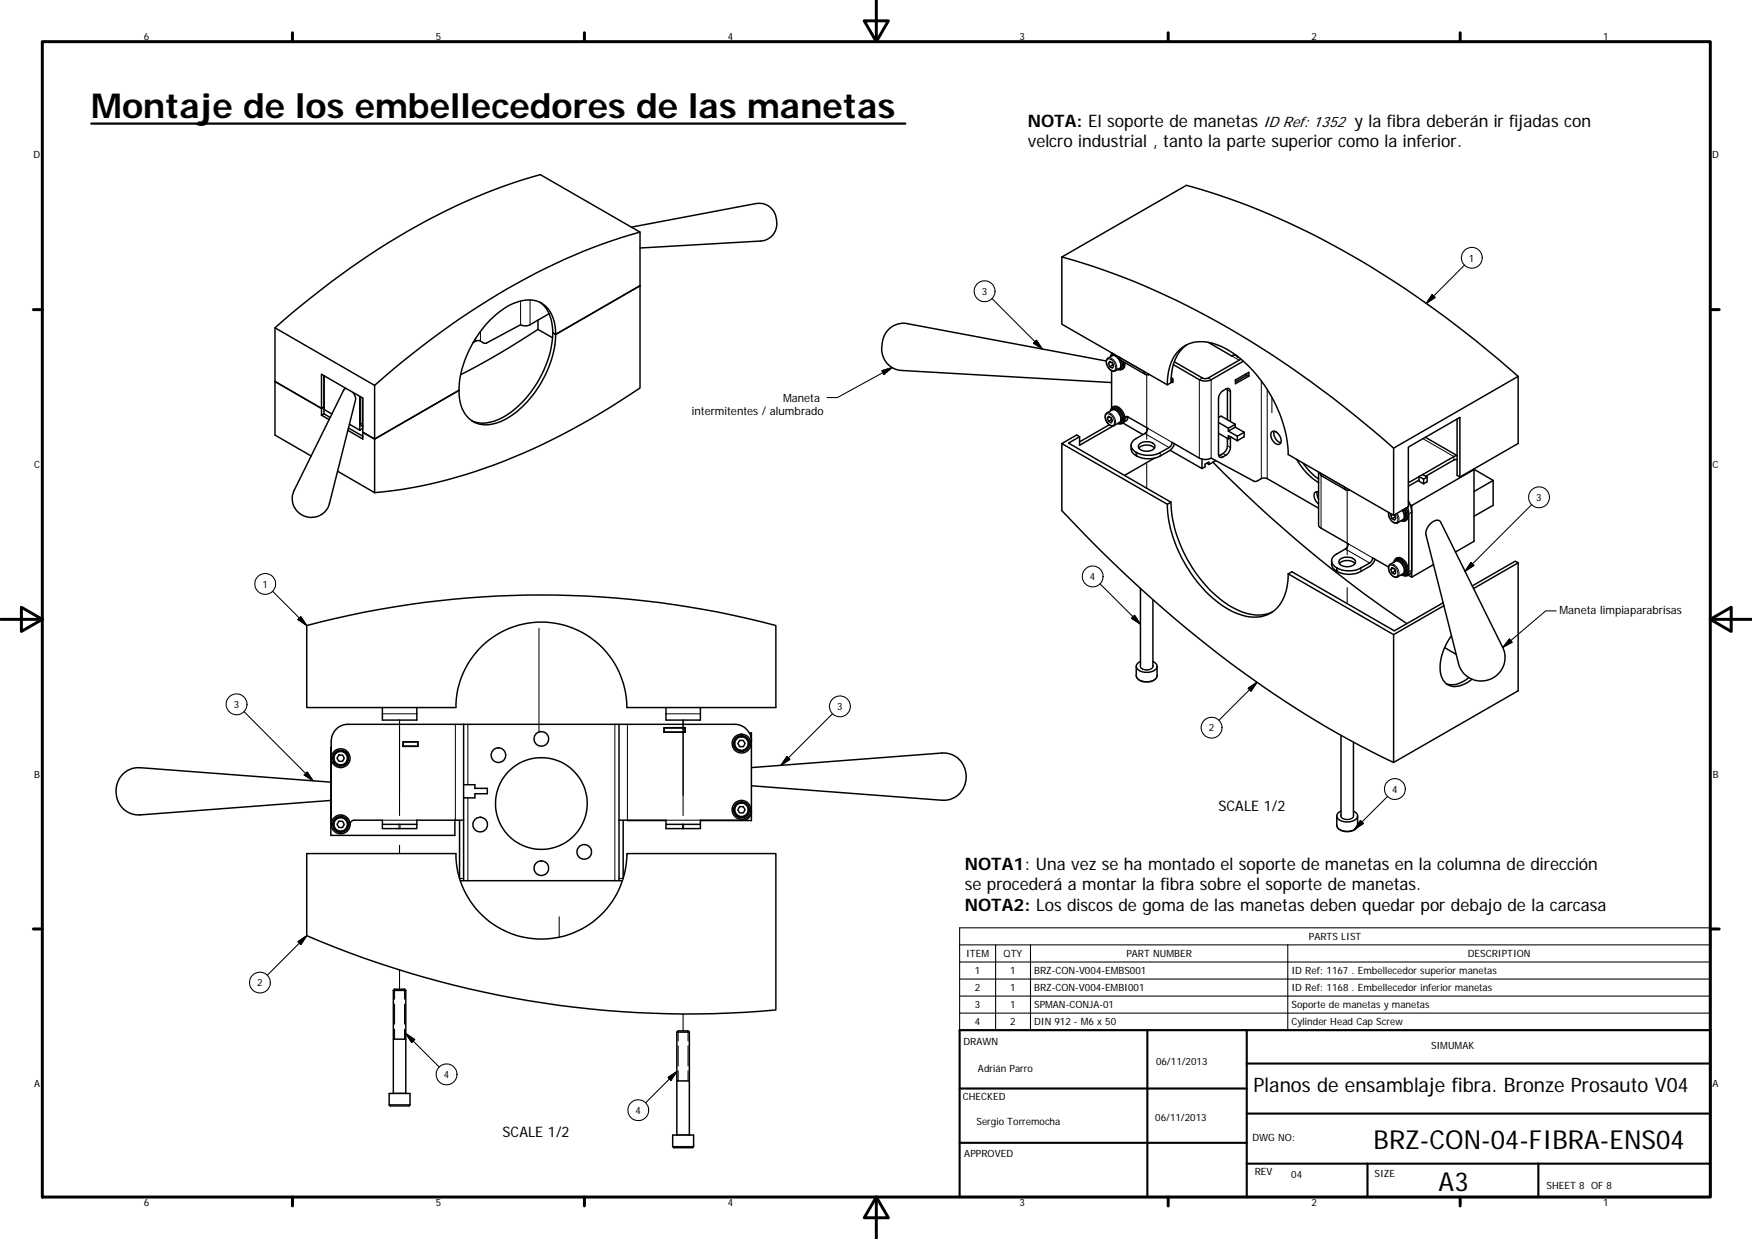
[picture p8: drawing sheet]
<svg xmlns="http://www.w3.org/2000/svg" width="420mm" height="297mm" viewBox="0 0 420 297" stroke-linecap="round" stroke-linejoin="round" font-family="sans-serif">
<g fill="none" stroke="#000" stroke-width=".25">
<path d="M237.9 71.6l12.1 12.1M343.5 70.6l.7 .7-2.2 1.4zM351.2 63.6l-9.2 9.1M211.5 88.9l2.4-.8-1.9 1.7zM213.9 88.1l-13.1 7.2h-2.5M248.5 81.6l1.5 2.1-2.1-1.4zM275 89.8v15.5M305 95.3v3.6M275 111.1v5.9M323.1 117.5v15.5M263.8 140l9.7 9.6M352.8 134.9l.7 .7-2.2 1.4z"/>
<path d="M367.3 121l-16 16M65.4 141.8l8.2 8.2M71.5 148.5l.6-.7 1.5 2.2zM129.3 150.6v25M272.1 147.5l1.4 2.1-2.1-1.4zM323.1 140.9v3.8M362 153.2l.6 .8-2.2 1.2zM373.2 146.5h-2.5l-10.3 8.7M58.5 170.6l16.6 16.6M95.8 172.6v22.9M163.8 172.6v22.9M199.7 171.1l-12.4 12.4"/>
<path d="M299.3 165l2.1-1.4-1.4 2.1zM301.4 163.6l-9.1 9.1M73.7 185.1l1.4 2.1-2.1-1.4zM188.7 181.4l.7 .7-2.1 1.4zM326.3 196.7l.7 .7-2.2 1.4zM332.8 190.9l-8 7.9M95.8 202.6v2M134.1 219.8v4.9M71.5 225.7l2.1-1.4-1.5 2.2zM73.6 224.3l-9.5 9.5M94.6 237.2v2.3M95.8 232.5v4.7"/>
<path d="M97 237.2v2.3M230.1 222.4h180.1v24.6h-180.1zM230.1 226.5h180.1M230.1 230.6h180.1M230.1 234.7h180.1M230.1 238.8h180.1M238.8 226.5v20.5M247.1 226.5v20.5M308.8 226.5v20.5M94.6 240.7v4.8M94.6 246.8v2.3M97 240.7v4.8"/>
<path d="M97 246.8v2.3M97.3 247.8l2.2 1.4-.8 .7zM97.3 247.8l8 8M160.2 258.3l2.1-1.4-1.4 2.1zM162.3 256.9l-7.5 7.5M162.6 247.1v2.5M162.6 250.7v4.8M162.6 256.7v2.4M163.8 243.1v4M165 247.1v2.5M165 250.7v4.8M165 256.7v2.4"/>
<path d="M230.1 242.9h180.1"/>
<circle cx="236.1" cy="69.8" r="2.5"/>
<circle cx="353" cy="61.8" r="2.49"/>
<circle cx="369.1" cy="119.2" r="2.5"/>
<circle cx="63.6" cy="140" r="2.5"/>
<circle cx="262" cy="138.2" r="2.5"/>
<circle cx="56.7" cy="168.9" r="2.5"/>
<circle cx="201.4" cy="169.4" r="2.5"/>
<circle cx="290.6" cy="174.5" r="2.5"/>
<circle cx="334.5" cy="189.2" r="2.5"/>
<circle cx="62.3" cy="235.6" r="2.49"/>
<circle cx="107.1" cy="257.6" r="2.5"/>
<circle cx="153.1" cy="266.2" r="2.51"/>
</g>
<g fill="none" stroke="#000" stroke-width=".36">
<path d="M151.4 54.5l29.9-5.7a4.4 4.4 0 0 1 5 5 4.1 4.1 0 0 1-3.8 4l-29 1.7M153.5 55.6a147 147 0 0 0-45.6 22.5 215 215 0 0 0-18.1 14.3M65.9 78.6l23.9 13.8M129 79l3.5 2M129 76.8v2.2a191.6 191.6 0 0 1-18.5 10.8M129.5 72.5a8.3 8.3 0 0 1 3.1 7.3M131.7 75.2l-4.6 2.7a2.44 2.44 0 0 1-2.2 0l-8.4 4.4-.6-.1a1.66 1.66 0 0 0-2.4-.1M132.6 79.8a25.4 25.4 0 0 1-12.5 20.5 8 8 0 0 1-7 .6M132.6 79.8l.7 .4M254.6 61.6a186.7 186.7 0 0 1 59.9 30 268.9 268.9 0 0 1 19.7 15.8M254.6 61.6v16.1l25.4 14.6 .8-.5a11.2 11.2 0 0 1 3.4-8.8l.5-.4M254.6 61.6l29.9-17.2a183.4 183.4 0 0 1 57.4 28.2 261.9 261.9 0 0 1 22.2 17.6v16.1l-14 8.1"/>
<path d="M65.9 91.5l11.2 6.4 .6-.3M65.9 91.5v12.8l8.7 5M77.1 99.5l1.8 1.1M77.1 99.5v-9.8l9.9 5.7v9.9l-3.6-2.1M77.7 90.1v9.1M77.7 99.2l1.5 .9M77.7 99.2l-.6 .3M77.7 96.5h.1M77.7 90.1v8.1l1.9 1.1M83 93.1l-.6 .4-11.9 24.1a4.5 4.5 0 0 0 2.6 6.2 4.5 4.5 0 0 0 5.9-3.1l6.3-25-.2-.8-.5-.8M86.3 95v8.1M86.4 95.1v6.3l.1 .5 .5 .4"/>
<path d="M86.9 95.4l.1 6.7M89.8 92.4v12.9M110.1 93.6l-20.3 11.7-2.8-1.7M133.3 80.2a25.6 25.6 0 0 1-11.6 20.1 7.8 7.8 0 0 1-8.7 .5 8.2 8.2 0 0 1-2.9-7.2M133.3 80.2l20.2-11.7v24.5a151 151 0 0 1-48.3 22.6l-8.9 1.7-6.5 .8M133.3 80.2l20.2-11.7v-12.9l-23.9-13.7a152.6 152.6 0 0 0-52.4 27.4l-6.8 5.4-4.5 3.9v12.9M133.3 80.2a7.9 7.9 0 0 0-3.9-7.8 9.5 9.5 0 0 0-9.1 2 25.9 25.9 0 0 0-10.2 19.2M265.2 99.2l1.5-.9a2.09 2.09 0 0 1 2 2.7l-1.5 1a1.94 1.94 0 0 1-2.2-2.1zM265.3 86.6l-47.7-9a5.4 5.4 0 0 0-6.2 5.9 5.1 5.1 0 0 0 4.8 5.3l50.4 2.9M265.9 99.8l.6 .4 .3 .8-.3 .4-.6-.4-.4-.8zM266.1 99.9l-.6 .3M266.1 86.7l.7 .3 .3 .8-.3 .5-.7-.4-.3-.8z"/>
<path d="M266.3 85.5a1.13 1.13 0 0 1 1.9 .5 1.75 1.75 0 0 1 .1 2.5h-.2M266.4 86.8l-.6 .3M266.6 84.6v.2M266.6 88.9v8.9M266.6 85.3l-.9 .6a1.83 1.83 0 0 0 .6 2.7l.8 .4 1.3-.6M266.6 98.1a1.48 1.48 0 0 1 2.3 1l.2 .6a.7 .7 0 0 1-.2 1M266.7 87l.1 .5M266.8 97.7a1.93 1.93 0 0 1 2.7 1.4 1.63 1.63 0 0 1-.5 2.4M266.8 84.7l-.5 .7M266.8 87.5l-.7 .4M266.8 87.5h.1M267.2 84.9l-.6 .3"/>
<path d="M268 88.6h.1M268.1 88.5l-.1 .1M268.5 85.7l.3 .7 5.9 3.4M269 86.5a1.39 1.39 0 0 1-.5 2M269.4 86.7a1.22 1.22 0 0 1 .1 1.3 1.22 1.22 0 0 1-1.2 .6h-.2M269.7 86.9a1.28 1.28 0 0 1-.7 1.7M270.5 99.9l4.8 2.8-.3 .8-.3 .3-2.3 1.4a1.74 1.74 0 0 0-1.1 1.7 1.74 1.74 0 0 0 1.3 1.6 6.3 6.3 0 0 0 5.6 0l2.2-1.2 .5-.6 .2-.6 6.5 3.7a3.3 3.3 0 0 0 2.9 0l10.3 5.6h.4l1.7-.8 1 .1 12.3 7.1M270.5 99.9h-.4l-.3 .5M270.5 99.9l-.3 .9-.6 .4M274.4 89.1a.64 .64 0 0 0 .3 .7 .64 .64 0 0 0 .7-.1M280 92.3a10.2 10.2 0 0 1 4.5-9.6 9.9 9.9 0 0 1 9.2 .7 31.6 31.6 0 0 1 14.2 18.8l.7 3 .3 3.8 25.3 14.5 3.5-2v-14.3l12.4-7.1v14.3M280.8 91l.5 .2"/>
<path d="M280.9 90.6l.4 .2v.9l-.5-.3M289.7 82.1l5.7 3.2 .7-.2 .8 .4M294.3 93.1l.1 7.5M296.3 91.1l3.2-1.8v.9l-3.2 1.8zM297.6 86.1l-7.8 4.5-.7 .2-.8-.2-6.7-3.9M298.2 86.6l-7.7 4.4a3.3 3.3 0 0 1-2.9 0l-6.2-3.6M298.8 89.8l.7 .4M298.8 89.7v.4l-2.5 1.4M364.1 90.2l-29.9 17.2v16.1M83.6 102.6l3.4 2M83.8 101.7l2.5 1.4M87 102.7l-.7 .4"/>
<path d="M89.8 105.3v12.8l-8.8-5.1M254.6 106.3v16.1a283.6 283.6 0 0 0 66.5 53.6l5.3 2.9 7.8 3.9 29.9-17.2v-30.7l-.7-.4-10.3 6M258.9 104.7l-.7-.4-3.6 2 25.4 14.6M258.9 104.7l-2.6 1.5 24.5 14.2M266 101.8l-7.1 4.1M266.4 100.1l.2 .5M266.6 100.6l-.7 .4M266.6 100.6h.1M266.9 102.1l-8 4.6v-2M268.8 100.8h.1M268.8 100.6l.1 .1M268.9 100.8l-.3 .6-.5 .1"/>
<path d="M268.9 100.7a2.48 2.48 0 0 0-2.1-2.6l-.5 .4a1.02 1.02 0 0 1 .7-1 1.02 1.02 0 0 1 1.1 .4 2.87 2.87 0 0 1 1.1 3.6l-.4 .1-.7-.1M269.2 100.4v.1M269.2 100.5l-.3 .3M269.2 100.5l-.1 .5-.6 .5M269.3 101.4l4.8 2.8M273.1 107.4a2.71 2.71 0 0 1 3.7 0M273.4 106.4a2.53 2.53 0 0 1 3.6 .5 1.74 1.74 0 0 1-2.2 1.3 1.4 1.4 0 0 1-1.7-1.5zM276.8 109.9l-7.1 4.1M280.6 107.9l7.7 4.4v-2.3M281.7 106.4l-.4 .9-.7 .6-2.4 1.4a5.7 5.7 0 0 1-6.7-.9l-.2-.6v-1M289.4 111l.5 .4M289.9 111.4v-.7l-.9 .6v.6l-.7 .4"/>
<path d="M290.9 110.8a297.9 297.9 0 0 0 46.5 38.7M291.6 110.4l-1.7 1M292.2 100.1l.7-.3 3.3 1.9M292.2 101.3l2.4 1.4M292.2 103.9l2.4 1.3M294.4 105.1v1.8a2.54 2.54 0 0 1-1.8 2.2l-.3 .2M294.6 103.4l2.1 1.2M294.6 102.7v.7M295.1 101v-7.1a.68 .68 0 0 0-.4-.7 .68 .68 0 0 0-.7 .1 2.69 2.69 0 0 0-1.8 2.2v13.4a.65 .65 0 0 0 .3 .7 .65 .65 0 0 0 .8-.1 2.63 2.63 0 0 0 1.8-2.2v-2.3M295.3 104.8l-.7 .4v-.8l2.1 1.3M296.2 102.4l2.2 1.2M296.2 102.4l-1.6 1"/>
<path d="M296.2 101.7l-1.6 1M296.2 101.7v.7M296.7 104.6v1.1M298.4 103.6l-1.7 1M298.4 103.6v1.1l-1.7 1M305 103.5a1.52 1.52 0 0 1 2 1.2 1.23 1.23 0 0 1-.3 1.9 2.2 2.2 0 0 1-1.7-3.1zM305.6 103.4a2.45 2.45 0 0 0 1.6 2.8M310.9 110.1a15.7 15.7 0 0 0 5.3 5.6M312.5 111a16.2 16.2 0 0 0 3.7 3.9M315.9 117.9l-.1 .7 .4 1M316.2 118a.87 .87 0 0 0-1 .3 .87 .87 0 0 0 0 1l.4 .9 .6 .6M316.2 113.2v12.8l.4 .5 6.7 3.9-.1 .6-.4 .5-2.3 1.3a1.74 1.74 0 0 0-1.1 1.8 1.74 1.74 0 0 0 1.3 1.6 6.3 6.3 0 0 0 5.6 0l2.5-1.5 .4-.9 3.8 2.1"/>
<path d="M316.6 113.4l.3 .7 5.9 3.4M322.4 116.8a.66 .66 0 0 0 .4 .6 .66 .66 0 0 0 .7 0M340.3 114.3l-2.6 1.4M340.3 115.1l-2.6 1.5M340.3 114.2v1.2l1.1 .6 .9-.5v-1.1M340.3 114.2l1.1 .7M341.2 113.8l1.1 .6M341.2 113.8l-.9 .4M341.4 114.9v1.1M341.8 104.8l7.6 4.5-.7 .2-7.5 4.3M342.3 114.4l-.9 .5M349.1 110.2l-7.2 4"/>
<path d="M349.2 110.1l.2 .1M349.4 100.5v13.5l.7 .4M353.4 112.5l.1 .1-15 8.6-.3-.2M353.4 112.5l4.7 2.7M353.5 112.6v17.2l-4.5 2.5M358.1 115.2l-4.6 2.6M358.1 115.2v5.9l-4.6 2.7M280 120.9a32.2 32.2 0 0 0 12.9 24.1 12.1 12.1 0 0 0 10.9 2.4 9.1 9.1 0 0 0 5.1-8.1v-1.7M280.8 120.4l-.8 .5M280.8 120.4a32.1 32.1 0 0 0 14.3 25 10.7 10.7 0 0 0 10 1.3M308.9 137.6l25.3 14.5 12.1-6.9M308.9 137.6l.9-.5 24.6 14.1 11.7-6.7"/>
<path d="M321.2 135.1a2.71 2.71 0 0 1 3.7 0M321.4 134a2.56 2.56 0 0 1 3.7 .6 1.87 1.87 0 0 1-2.6 1.2 1.25 1.25 0 0 1-1.3-1.4zM329.8 134.1l-.5 .8-.6 .7-2.4 1.4a5.6 5.6 0 0 1-6.7-1l-.2-.5v-1M333.2 135.4l1.5-.9a2.12 2.12 0 0 1 1.9 3l-1.5 .8a2.01 2.01 0 0 1-2.1-2.1zM333.7 123.3l-.2 .2 .3 .8 .6 .4 .3-.5-.3-.8M333.8 136.1l.6 .3 .3 .8-.3 .5-.6-.4-.3-.8zM333.9 123.3l-.4 .2M334.1 136.2l-.6 .3M334.4 136.4l.1 .5M334.4 123.4l.1 .5M334.5 136.9l-.7 .4M334.5 136.9h.1"/>
<path d="M334.5 123.9l-.7 .4M334.5 123.9l.1 .1M334.6 134.4a1.56 1.56 0 0 1 2.3 1l.2 .6a.66 .66 0 0 1-.2 1M334.7 133.9a1.95 1.95 0 0 1 2.7 1.5 1.65 1.65 0 0 1-.4 2.4M336.3 122.3a1.63 1.63 0 0 1 .1 2.3l-1.3 .7a2 2 0 0 1-2.1-2.2v-.2M336.3 122.3l.6 1.4M336.7 122.1l.3 .6a.68 .68 0 0 1-.1 1M336.8 137.1h.1M336.8 136.9l.1 .1M336.8 123.8l.1 .1M336.8 123.7h.1M336.9 122a2.1 2.1 0 0 1 .1 2.9l-1-.1"/>
<path d="M336.9 137.1l-.3 .5-.5 .2M336.9 123.9l-.2 .6-.6 .3M336.9 137a2.25 2.25 0 0 0-2.3-2.6l-.3 .4a1.02 1.02 0 0 1 .7-1 1.02 1.02 0 0 1 1.1 .4 2.88 2.88 0 0 1 1 3.5l-.6 .2-.5-.1M337.1 123.4l.1 .1M337.1 121.8a1.96 1.96 0 0 1-.1 3.1M337.1 136.7h.1M337.2 123.5l-.3 .4M337.2 123.5l-.2 .8-.5 .4M337.2 136.7l-.3 .4M337.2 136.7l-.2 .7-.5 .3M337.6 121.6l.3 1.6v13.9a.87 .87 0 0 1-.5 .9 .87 .87 0 0 1-.9-.1M337.7 120.1l.7 1.5 .1 1.2"/>
<path d="M338.5 121.2v17.2M338.5 136.7l-.2 .8-.9 .5M343 125.6a1.62 1.62 0 0 1 2.5-.4l14.9 30a5.7 5.7 0 0 1-3.2 7.7 5.7 5.7 0 0 1-7.4-3.8l-7.8-30.9a3.2 3.2 0 0 1 1-2.6zM343.8 135.4l-5.3 3-.8-.5M364.1 134.9l-10.7 6.2M73.6 150a219.7 219.7 0 0 1 112.5 0v19.6h-35.8a20.5 20.5 0 0 0-20.5-20.5 20.5 20.5 0 0 0-20.5 20.5h-35.7zM272.5 159.8v2.2a2.5 2.5 0 0 0 3.2 1.5l1-.4 .7-.8 .1-2.5M273.5 158.6a1.19 1.19 0 0 0-1 1.2 1.19 1.19 0 0 0 1 1.1 3.2 3.2 0 0 0 4-.9l-.1-.7-.9-.7M273.5 141.1v18.6M276.5 143.8v15.9M334.2 152.1v30.7M346.4 155.2l2.8 1.7"/>
<path d="M348.1 152.4a11.7 11.7 0 0 0-2.4 9.8 3.5 3.5 0 0 0 5.3 1.9l2-1.3M79.4 179.1l-.1 21.2h29.8v-3.7M96.7 177.8h3.5v1.1h-3.5zM96.7 178.9h3.5M96.7 177.9h3.5M96.7 177.9v1M100 169.6v3h-8.3v-3M100.2 177.9v1M111.2 173.7h37.3M111.2 173.7v37.4h-.8M111.2 173.7h-27.8a4 4 0 0 0-4 3.9v20M148.5 173.7v37.4h.8"/>
<path d="M148.5 173.7h27.7a4 4 0 0 1 4 3.9M159.2 174.5h5.1M159.2 175.5h5.1M159.2 174.5h5.1v1.1h-5.1zM159.3 174.5v1M164.3 174.5v1M168 169.6v3h-8.3v-3M177.4 177.5h.9l.4 .8-.4 .7h-.9l-.5-.7zM179.7 175.7h.5v21h-12.2M179.7 178.1h-.1M179.7 178.1a1.9 1.9 0 0 0-2.9-1.6 1.9 1.9 0 0 0 0 3.3 1.9 1.9 0 0 0 2.9-1.5M179.7 178.3h-.1"/>
<path d="M179.7 178.1v.2M321.6 176.3v19.3M324.6 177.9v17.7M352.2 162.5a5.8 5.8 0 0 1-5.3 1.5M79.3 187.5l-45.7-3.5a5.7 5.7 0 0 0-5.6 4.2 5.7 5.7 0 0 0 2.5 6.4l1.2 .6 1.9 .2 45.7-3.5M81.3 181h.8l.5 .8-.5 .7h-.8l-.5-.7zM81.3 196.9h.8l.5 .7-.5 .8h-.8l-.5-.8zM82.3 183.4l.1 .1M82.5 183.3l.1 .1M82.6 183.4a1.9 1.9 0 0 0 .1-3.2 1.9 1.9 0 0 0-2.9 1.4 1.9 1.9 0 0 0 2.6 1.9M82.6 183.4l-.2 .1M83.4 198h.2"/>
<path d="M83.4 197.8h.2M83.6 197.8v.2M83.6 197.8a1.9 1.9 0 0 0-2.7-1.8 1.9 1.9 0 0 0-.4 3.2 1.9 1.9 0 0 0 3.1-1.2M84 197.6l.2-.6 .8-.4h6.7v1M91.7 197.6h8.3v1h-8.3zM110.2 196.6v14M111.2 196.6h-11.2v1M111.2 188.1h2.7v.9h3v1.3h-3v1h-2.7M148.5 196.6h2M149.4 196.6v14M150.5 196.6l9.2 .1M150.5 196.6h9.2v1"/>
<path d="M159.7 197.6h8.3v1h-8.3zM177.4 193.4h.9l.4 .7-.4 .8h-.9l-.5-.8zM179.5 194.5h.2M179.6 194.3h.1M179.7 194.3a1.9 1.9 0 0 0-2.6-1.9 1.9 1.9 0 0 0-.5 3.3 1.9 1.9 0 0 0 3.1-1.2M179.7 194.3v.2M180.2 184l45.7-3.5a5.7 5.7 0 0 1 5.8 5.7 5.7 5.7 0 0 1-5.8 5.7l-45.7-3.5M180.2 194.6a2.04 2.04 0 0 1-2 2h-10.2v1M320.6 195.6v2.2a2.39 2.39 0 0 0 2.9 1.5l1.1-.2a1.49 1.49 0 0 0 1-1.3v-2.2M321.6 194.5a1.17 1.17 0 0 0-1 1.1 1.17 1.17 0 0 0 1 1.2 3.2 3.2 0 0 0 4-.9l-.1-.7-.9-.7M73.6 204.6h35.7a20.5 20.5 0 0 0 20.5 20.5 20.5 20.5 0 0 0 20.5-20.5h35.8v37.5a232.8 232.8 0 0 1-112.5-17.8zM111.2 211.1h37.3"/>
<path d="M94.3 237.4a1.9 1.9 0 0 1 1.8-.2h.9l.3 .2M94.3 237.4v24.7M94.3 237.4h3M97.3 237.4l.1 24.7M94.3 249.1h3M162.3 247.4a1.96 1.96 0 0 1 1.8-.3h.9l.3 .3M162.3 247.4v24.7M162.3 247.4h3M162.3 259.1h3M165.3 247.4l.1 24.7M93.3 262.1h5v2.9l-.3 .1h-4.5l-.2-.3zM161.3 272.1h5v2.8l-.3 .2h-4.5l-.2-.3z"/>
<circle cx="129.8" cy="177.1" r="1.75"/>
<circle cx="177.8" cy="178.3" r="1.76"/>
<circle cx="177.8" cy="178.3" r="2.25"/>
<circle cx="81.7" cy="181.8" r="2.25"/>
<circle cx="81.7" cy="197.6" r="2.26"/>
<circle cx="81.7" cy="181.8" r="1.75"/>
<circle cx="81.7" cy="197.6" r="1.75"/>
<circle cx="115.2" cy="197.7" r="1.75"/>
<circle cx="119.5" cy="181" r="1.75"/>
<circle cx="129.8" cy="192.6" r="11"/>
<circle cx="177.8" cy="194.1" r="1.76"/>
<circle cx="177.8" cy="194.1" r="2.25"/>
<circle cx="129.8" cy="208.1" r="1.75"/>
<circle cx="140.1" cy="204.2" r="1.75"/>
</g>
<g fill="none" stroke="#000" stroke-width=".24">
<path d="M115.2 79.4v2.4M124.9 72.2v5.7M127.1 71.9v6M114.1 81.1v.7M265.3 99.4a1.43 1.43 0 0 1 1.9 1.3 .83 .83 0 0 1-.3 1.3 .83 .83 0 0 1-1.1-.5 1.9 1.9 0 0 1-.5-2.1zM265.4 99a2.05 2.05 0 0 1 2.2 2.3l-.4 .7M265.5 86.2a1.33 1.33 0 0 1 1.8 1.1 .96 .96 0 0 1-.4 1.6 2.03 2.03 0 0 1-1.4-2.7zM265.7 85.9a2.03 2.03 0 0 1 2.1 2.3l-.3 .7M266.6 85.3a2.03 2.03 0 0 1 2.1 2.3l-.3 .8M268.6 85.7l5.8 3.4M270.5 99.9l-.7 .5M275.4 89.7h.1"/>
<path d="M288.3 90.6l-.7 .4v18.8M289.8 90.6l.7 .4v18.8M294.4 93.5l.7 .4M295.4 85.3l1.8 1M302.5 91.3v23.4M303.9 93.4v21.3M86.4 101.4l.5 .3M272.4 108.4v.8M272.6 108.5v.8M274.5 103.9l5.9 3.4M275.3 102.7l5.8 3.4M278.2 108.5v.8"/>
<path d="M292.6 109.1l.7 .4M293.3 108.7l.7 .4M294.4 106.9l.7 .4M316.6 113.4l5.8 3.4M316.8 114v12.6M323.5 117.4h.1M341.2 105.2l7.5 4.3v.8M349.2 110.1l-.1 .1M320.5 136.1v.8M320.7 136.2v.8M322.6 131.6l5.9 3.4M323.3 130.4l5.9 3.4"/>
<path d="M326.3 136.2v.8M333.1 122.9a1.9 1.9 0 0 0 1.8 2.3 1.53 1.53 0 0 0-.1-2M333.2 135.7a1.61 1.61 0 0 1 2 1.8 .77 .77 0 0 1-.6 .8 .77 .77 0 0 1-.9-.5 1.89 1.89 0 0 1-.5-2.1zM333.4 135.3a2.09 2.09 0 0 1 2.1 2.3l-.4 .7M335 123.1a1.7 1.7 0 0 1 .1 2.2M338.5 122.8l-.6 .4M338.5 136.7l-.6 .4M273.5 159.5a1.05 1.05 0 0 0 1.3 1.2 1.51 1.51 0 0 0 1.8-1l-.1-.2M273.5 159.7a1.72 1.72 0 0 0 3 0M91.7 171.1h8.3M109.2 173.7v22.9M112.2 173.7v14.4"/>
<path d="M147.5 173.7v37.4M150.5 173.7v22.9M159.7 171.1h8.3M272.5 162a2.47 2.47 0 0 0 3.1 1.4 1.95 1.95 0 0 0 1.9-1.4M91.7 196.6h8.3M95.7 197.6v1M95.9 197.6v1M112.2 191.3v19.8M159.7 196.6h8.3M163.7 197.6v1M163.9 197.6v1M320.6 197.8a2.47 2.47 0 0 0 3 1.4 1.95 1.95 0 0 0 2-1.4"/>
<path d="M321.6 195.4a1.2 1.2 0 0 0 1.6 1.1 1.16 1.16 0 0 0 1.4-1.1M321.6 195.6a1.76 1.76 0 0 0 2.7 .4l.3-.4M110.2 210.6h1M148.5 210.6h.9M93.3 264.8h5M94.3 262.1h3M161.3 274.8h5M162.3 272.1h3"/>
<circle cx="177.8" cy="178.3" r="1.55"/>
<circle cx="81.7" cy="181.8" r="1.55"/>
<circle cx="81.7" cy="197.6" r="1.55"/>
<circle cx="177.8" cy="194.1" r="1.55"/>
</g>
<g fill="#000">
<circle cx="268.6" cy="85.7" r=".18"/>
<circle cx="270.5" cy="99.9" r=".18"/>
<circle cx="274.4" cy="89.1" r=".18"/>
<circle cx="275.4" cy="89.7" r=".18"/>
<circle cx="296.8" cy="85.4" r=".18"/>
<circle cx="316.6" cy="113.4" r=".18"/>
<circle cx="322.4" cy="116.8" r=".18"/>
<circle cx="323.5" cy="117.4" r=".18"/>
</g>
<g fill="none" stroke="#000" stroke-width=".71">
<path d="M10.1 10h400.1v277h-400.1zM70.1 7.9v2.1M140.2 7.9v2.1M207.3 5h5.8l-2.9 5zM210.2 0v10M280.2 7.9v2.1M350.2 7.9v2.1M8 74.2h2.1M410.2 74.2h2.1M.2 148.5h9.9M5.1 145.6l5 2.9-5 2.9zM410.2 148.5l5-2.9v5.8z"/>
<path d="M410.2 148.5h9.9M8 222.7h2.1M410.2 222.7h2.1M70.1 287v2.1M140.2 287v2.1M210.2 287l2.9 5h-5.8zM210.2 287v10M280.2 287v2.1M350.2 287v2.1"/>
</g>
<path d="M230.1 247h180.1v40h-180.1zM275.2 247v40M299 255h111.2M299 247v40M230.1 274h68.9M230.1 261h68.9M299 279h111.2M299 267h111.2M327.9 279v8M368.9 279v8" fill="none" stroke="#000" stroke-width=".51"/>
<g fill="#000" stroke="#000" stroke-width=".25">
<path d="M343.5 70.6l.7 .7-2.2 1.4zM211.5 88.9l2.4-.8-1.9 1.7zM248.5 81.6l1.5 2.1-2.1-1.4zM352.8 134.9l.7 .7-2.2 1.4zM71.5 148.5l.6-.7 1.5 2.2zM272.1 147.5l1.4 2.1-2.1-1.4zM362 153.2l.6 .8-2.2 1.2zM299.3 165l2.1-1.4-1.4 2.1zM73.7 185.1l1.4 2.1-2.1-1.4zM188.7 181.4l.7 .7-2.1 1.4zM326.3 196.7l.7 .7-2.2 1.4zM71.5 225.7l2.1-1.4-1.5 2.2z"/>
<path d="M97.3 247.8l2.2 1.4-.8 .7zM160.2 258.3l2.1-1.4-1.4 2.1z"/>
</g>
<path d="M21.9 29.6h195.2" fill="none" stroke="#000" stroke-width=".53"/>
<text font-size="8.2" x="21.9" y="28.3">Montaje de los embellecedores de las manetas</text>
<g font-size="6.3">
<text x="329.4" y="275.4">BRZ-CON-04-FIBRA-ENS04</text>
<text x="345" y="285.6">A3</text>
</g>
<text font-size="4.8" x="300.6" y="261.8">Planos de ensamblaje fibra. Bronze Prosauto V04</text>
<g font-size="4.1">
<text x="246.5" y="35.3">velcro industrial , tanto la parte superior como la inferior.</text>
<text x="246.5" y="30.4">NOTA: El soporte de manetas</text>
<text x="324.8" y="30.4">y la fibra deberán ir fijadas con</text>
<text x="231.4" y="208.6">NOTA1: Una vez se ha montado el soporte de manetas en la columna de dirección</text>
<text x="231.4" y="213.5">se procederá a montar la fibra sobre el soporte de manetas.</text>
<text x="231.4" y="218.4">NOTA2: Los discos de goma de las manetas deben quedar por debajo de la carcasa</text>
</g>
<text font-size="3.6" x="302.9" y="30.4">ID Ref: 1352</text>
<g font-size="3.5">
<text x="292.2" y="194.5">SCALE 1/2</text>
<text x="120.5" y="272.6">SCALE 1/2</text>
</g>
<g font-size="2.7">
<text x="165.9" y="99.6">intermitentes / alumbrado</text>
<text x="187.8" y="96.3">Maneta</text>
<text x="374" y="147.2">Maneta limpiaparabrisas</text>
</g>
<g font-size="2.4">
<text x="34.5" y="9.6">6</text>
<text x="104.5" y="9.6">5</text>
<text x="174.5" y="9.6">4</text>
<text x="244.5" y="9.6">3</text>
<text x="314.5" y="9.6">2</text>
<text x="384.5" y="9.6">1</text>
<text x="8.1" y="38">D</text>
<text x="410.6" y="38">D</text>
<text x="352.3" y="62.7">1</text>
<text x="235.4" y="70.7">3</text>
<text x="8.2" y="112.2">C</text>
<text x="410.7" y="112.2">C</text>
<text x="368.4" y="120.1">3</text>
<text x="63" y="140.9">1</text>
<text x="261.4" y="139.1">4</text>
<text x="56.1" y="169.7">3</text>
<text x="200.8" y="170.2">3</text>
<text x="289.9" y="175.3">2</text>
<text x="8.2" y="186.5">B</text>
<text x="333.9" y="190">4</text>
<text x="410.7" y="186.5">B</text>
<text x="313.9" y="225.4">PARTS LIST</text>
<text x="231.7" y="229.4">ITEM</text>
<text x="233.8" y="233.5">1</text>
<text x="240.7" y="229.4">QTY</text>
<text x="242.3" y="233.5">1</text>
<text x="248" y="233.6">BRZ-CON-V004-EMBS001</text>
<text x="270.1" y="229.4">PART NUMBER</text>
<text x="309.7" y="233.6">ID Ref: 1167 . Embellecedor superior manetas</text>
<text x="352" y="229.4">DESCRIPTION</text>
<text x="61.7" y="236.4">2</text>
<text x="233.8" y="237.6">2</text>
<text x="242.3" y="237.6">1</text>
<text x="248" y="237.6">BRZ-CON-V004-EMBI001</text>
<text x="309.7" y="237.7">ID Ref: 1168 . Embellecedor inferior manetas</text>
<text x="233.8" y="241.7">3</text>
<text x="233.8" y="245.8">4</text>
<text x="242.3" y="241.7">1</text>
<text x="242.3" y="245.8">2</text>
<text x="248" y="241.7">SPMAN-CONJA-01</text>
<text x="248" y="245.8">DIN 912 - M6 x 50</text>
<text x="309.7" y="241.7">Soporte de manetas y manetas</text>
<text x="309.7" y="245.8">Cylinder Head Cap Screw</text>
<text x="231.1" y="250.6">DRAWN</text>
<text x="343.2" y="251.5">SIMUMAK</text>
<text x="234.5" y="257.1">Adrián Parro</text>
<text x="277.3" y="255.3">06/11/2013</text>
<text x="8.2" y="260.7">A</text>
<text x="106.5" y="258.4">4</text>
<text x="230.9" y="263.8">CHECKED</text>
<text x="410.7" y="260.7">A</text>
<text x="152.4" y="267">4</text>
<text x="234.2" y="269.8">Sergio Torremocha</text>
<text x="277" y="268.8">06/11/2013</text>
<text x="300.3" y="273.6">DWG NO:</text>
<text x="231.3" y="277.4">APPROVED</text>
<text x="300.9" y="281.8">REV</text>
<text x="309.7" y="282.5">04</text>
<text x="329.6" y="282.2">SIZE</text>
<text x="370.9" y="285.1">SHEET 8 OF 8</text>
<text x="34.5" y="289.1">6</text>
<text x="104.5" y="289.1">5</text>
<text x="174.5" y="289.1">4</text>
<text x="244.5" y="289.1">3</text>
<text x="314.5" y="289.1">2</text>
<text x="384.5" y="289.1">1</text>
</g>
</svg>
